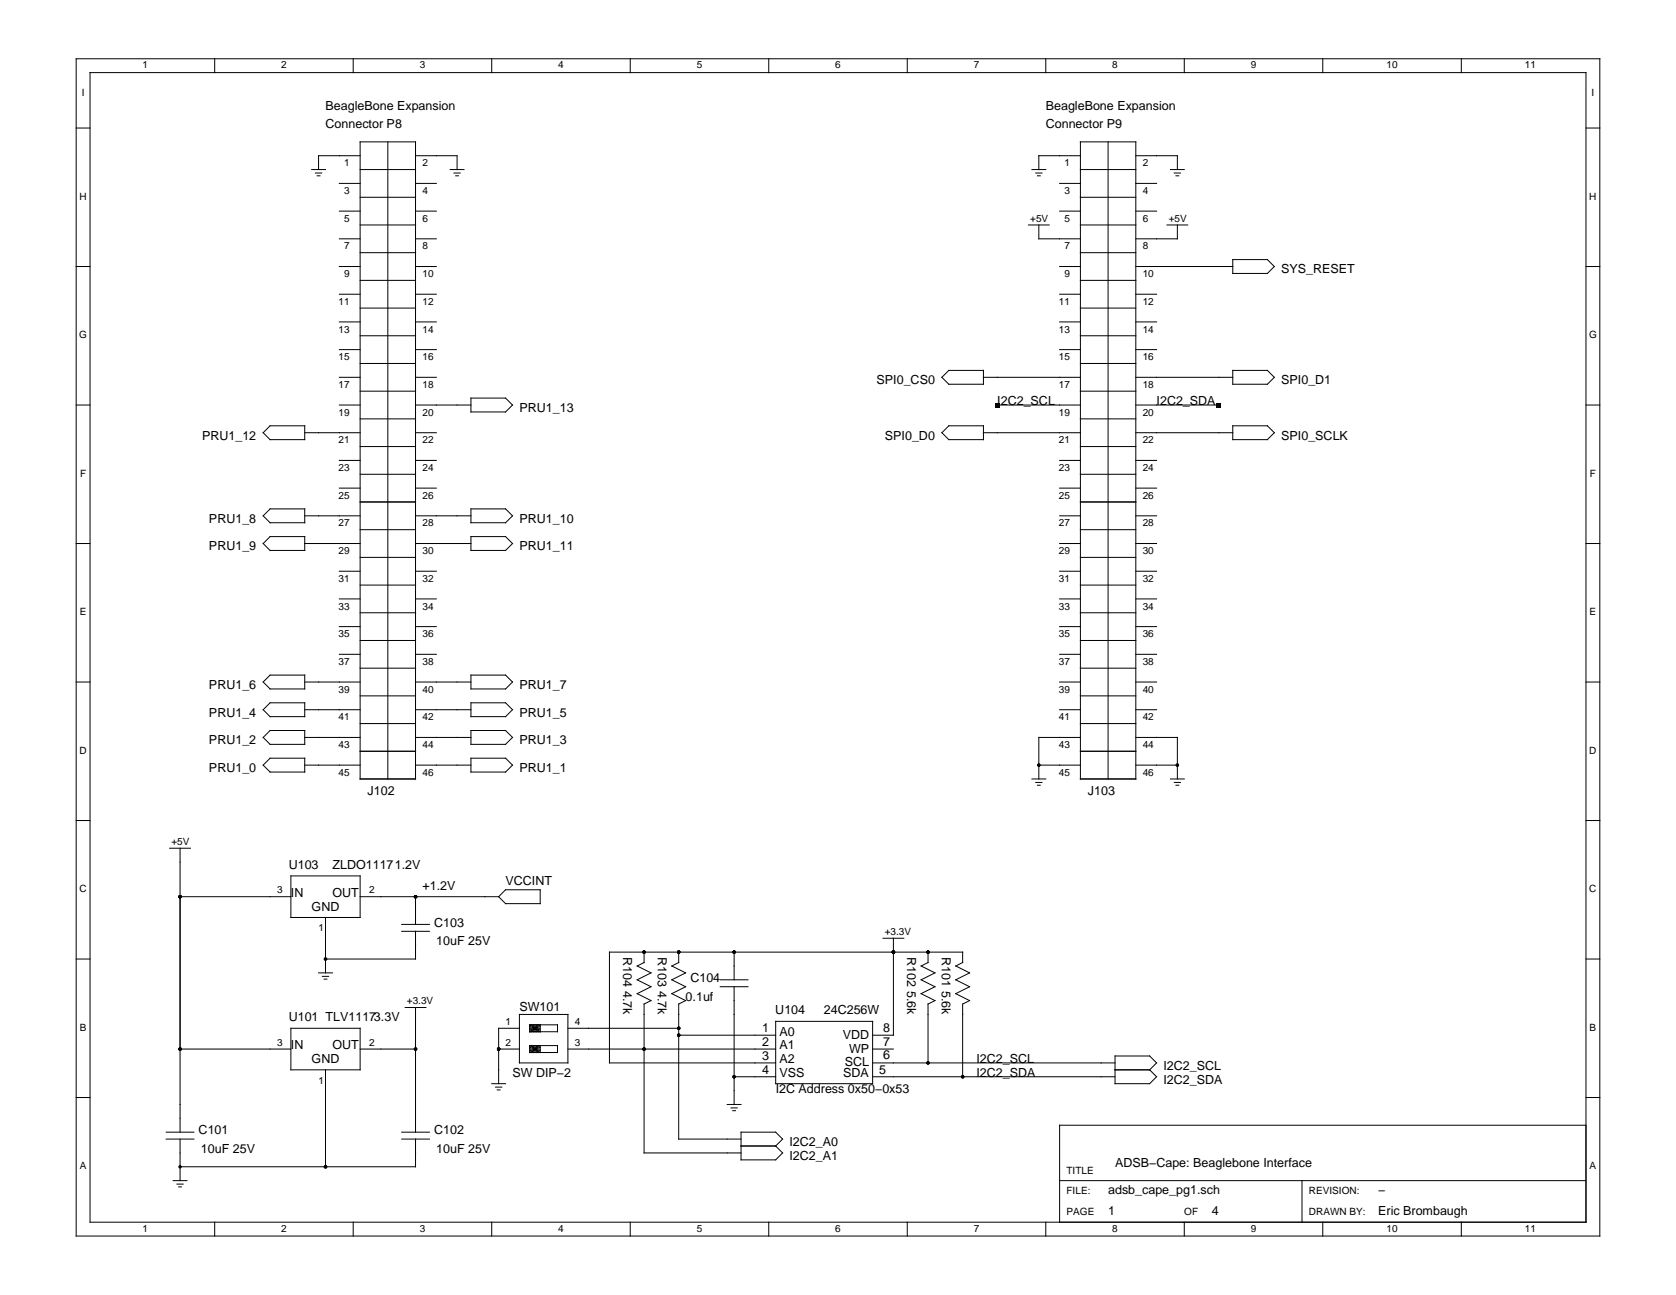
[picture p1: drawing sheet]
<svg xmlns="http://www.w3.org/2000/svg" width="279mm" height="216mm" viewBox="0 0 279 216" stroke-linecap="round" stroke-linejoin="round" font-family="sans-serif">
<g fill="none" stroke="#000" stroke-width=".17">
<path d="M12.7 9.8h254v196.3h-254zM15 12.1h249.4v191.7h-249.4zM35.8 9.8v2.3M58.9 9.8v2.3M82 9.8v2.3M105.1 9.8v2.3M128.2 9.8v2.3M151.2 9.8v2.3M174.3 9.8v2.3M197.4 9.8v2.3M220.5 9.8v2.3M243.6 9.8v2.3"/>
<path d="M12.7 21.3h2.3M52 28.3h2.3M52.6 28.8h1M52.9 29.3h.4M56.6 39.8h3.4M56.6 35.2h3.4M56.6 30.6h3.4M60 23.7h9.3v106.2h-9.3zM60 37.5h9.3M60 32.9h9.3M60 28.3h9.3M60 26h-6.9v2.3"/>
<path d="M64.7 23.7v106.2M69.3 39.8h3.4M69.3 35.2h3.4M69.3 30.6h3.4M69.3 26h6.9v2.3M75 28.3h2.4M75.7 28.8h1M76 29.3h.4M171.5 37.5h3.4M172 28.3h2.3M172.7 28.8h1M173 29.3h.4"/>
<path d="M173.2 37.5v2.3h6.9M176.6 35.2h3.5M176.6 30.6h3.5M180.1 26h-6.9v2.3M180.1 37.5h9.2M180.1 23.7h9.2v106.2h-9.2zM180.1 32.9h9.2M180.1 28.3h9.2M184.7 23.7v106.2M189.3 35.2h3.5M189.3 30.6h3.5M189.3 26h7v2.3"/>
<path d="M194.5 37.5h3.5M195.1 28.3h2.3M195.8 28.8h1M196 29.3h.5M196.3 37.5v2.3h-7M264.4 21.3h2.3M12.7 44.4h2.3M56.6 44.4h3.4M56.6 58.3h3.4M56.6 53.7h3.4M56.6 49.1h3.4M60 56h9.3"/>
<path d="M60 46.7h9.3M60 42.1h9.3M60 51.4h9.3M69.3 44.4h3.4M69.3 58.3h3.4M69.3 53.7h3.4M69.3 49.1h3.4M176.6 44.4h3.5M176.6 58.3h3.5M176.6 53.7h3.5M176.6 49.1h3.5M180.1 56h9.2"/>
<path d="M180.1 46.7h9.2M180.1 42.1h9.2M180.1 51.4h9.2M189.3 44.4h16.2M189.3 58.3h3.5M189.3 53.7h3.5M189.3 49.1h3.5M205.5 43.3h5.8l1.1 1.1-1.1 1.2h-5.8zM264.4 44.4h2.3M12.7 67.5h2.3M45 71h5.8v2.3h-5.8l-1.1-1.2zM50.8 72.1h9.2"/>
<path d="M56.6 67.5h3.4M56.6 76.8h3.4M56.6 62.9h3.4M60 74.5h9.3M60 79.1h9.3M60 69.8h9.3M60 60.6h9.3M60 65.2h9.3M69.3 67.5h9.2M69.3 76.8h3.4M69.3 72.1h3.4M69.3 62.9h3.4"/>
<path d="M78.5 66.4h5.8l1.1 1.1-1.1 1.2h-5.8zM158.2 61.8h5.7v2.3h-5.7l-1.2-1.2zM158.2 71h5.7v2.3h-5.7l-1.2-1.2zM163.9 72.1h16.2M163.9 62.9h16.2M166.3 67.5h13.8M176.6 76.8h3.5M180.1 74.5h9.2M180.1 79.1h9.2M180.1 69.8h9.2M180.1 60.6h9.2M180.1 65.2h9.2"/>
<path d="M189.3 67.5h13.9M189.3 76.8h3.5M189.3 72.1h16.2M189.3 62.9h16.2M205.5 61.8h5.8l1.1 1.1-1.1 1.2h-5.8zM205.5 71h5.8l1.1 1.1-1.1 1.2h-5.8zM264.4 67.5h2.3M12.7 90.6h2.3M45 84.8h5.8v2.4h-5.8l-1.1-1.2zM45 89.5h5.8v2.3h-5.8l-1.1-1.2zM50.8 90.6h9.2M50.8 86h9.2"/>
<path d="M56.6 99.9h3.4M56.6 95.2h3.4M56.6 81.4h3.4M60 97.5h9.3M60 92.9h9.3M60 83.7h9.3M60 88.3h9.3M69.3 90.6h9.2M69.3 99.9h3.4M69.3 95.2h3.4M69.3 86h9.2M69.3 81.4h3.4"/>
<path d="M78.5 84.8h5.8l1.1 1.2-1.1 1.2h-5.8zM78.5 89.5h5.8l1.1 1.1-1.1 1.2h-5.8zM176.6 90.6h3.5M176.6 99.9h3.5M176.6 95.2h3.5M176.6 86h3.5M176.6 81.4h3.5M180.1 97.5h9.2M180.1 92.9h9.2M180.1 83.7h9.2M180.1 88.3h9.2M189.3 90.6h3.5"/>
<path d="M189.3 99.9h3.5M189.3 95.2h3.5M189.3 86h3.5M189.3 81.4h3.5M264.4 90.6h2.3M12.7 113.7h2.3M45 112.6h5.8v2.3h-5.8l-1.1-1.2zM45 117.2h5.8v2.3h-5.8l-1.1-1.2zM50.8 113.7h9.2M50.8 118.3h9.2M56.6 109.1h3.4M56.6 104.5h3.4"/>
<path d="M60 116h9.3M60 111.4h9.3M60 102.2h9.3M60 106.8h9.3M69.3 113.7h9.2M69.3 118.3h9.2M69.3 109.1h3.4M69.3 104.5h3.4M78.5 112.6h5.8l1.1 1.1-1.1 1.2h-5.8zM78.5 117.2h5.8l1.1 1.1-1.1 1.2h-5.8zM176.6 113.7h3.5M176.6 118.3h3.5"/>
<path d="M176.6 109.1h3.5M176.6 104.5h3.5M180.1 116h9.2M180.1 111.4h9.2M180.1 102.2h9.2M180.1 106.8h9.2M189.3 113.7h3.5M189.3 118.3h3.5M189.3 109.1h3.5M189.3 104.5h3.5M264.4 113.7h2.3M12.7 136.8h2.3"/>
<path d="M45 121.8h5.8v2.3h-5.8l-1.1-1.2zM45 126.4h5.8v2.3h-5.8l-1.1-1.1zM50.8 127.6h9.2M50.8 122.9h9.2M60 125.3h9.3M60 120.6h9.3M69.3 127.6h9.2M69.3 122.9h9.2M78.5 126.4h5.8l1.1 1.2-1.1 1.1h-5.8zM78.5 121.8h5.8l1.1 1.1-1.1 1.2h-5.8zM172 129.9h2.3M172.7 130.4h1"/>
<path d="M173 130.9h.4M173.2 127.6h6.9M180.1 122.9h-6.9v7M180.1 125.3h9.2M180.1 120.6h9.2M189.3 127.6h7M189.3 122.9h7v7M195.1 129.9h2.3M195.8 130.4h1M196 130.9h.5M264.4 136.8h2.3M12.7 159.9h2.3"/>
<path d="M28.3 141.4h3.5M30 141.4v47.4M30 149.5h18.5M48.5 146h11.5v7h-11.5zM54.3 153v9.2M60 149.5h23.1M67 154.1h4.6M67 155.3h4.6M69.3 155.3v4.6h-15M69.3 149.5v4.6M84.3 148.3h5.8v2.4h-5.8l-1.2-1.2zM107.4 158.7v1.8"/>
<path d="M113.1 158.7v1.8M122.4 158.7v4.7M147.2 156.4h3.5M148.9 156.4v16.2h-3.4M154.7 158.7v1.8M264.4 159.9h2.3M30 174.9h18.5M48.5 171.4h11.5v7h-11.5zM53.1 162.2h2.3M53.7 162.8h1.1M54 163.2h.5M54.3 178.4v16.1"/>
<path d="M60 174.9h9.3M67.5 168h3.5M69.3 168v20.8M83.1 174.9h3.5M86.6 171.4h-3.5v9.3M86.6 169.1h8.1v8.1h-8.1zM88.3 174.9h1.8M88.3 170.9l1.8 1.1v-1.1l-1.8 1.1M88.3 174.3l1.8 1.2v-1.2l-1.8 1.2M88.3 171.4h1.8M88.3 174.6l1.8 .6M88.3 174.3h4.6v1.2h-4.6"/>
<path d="M88.3 170.9v1.1M88.3 174.3v1.2M88.3 170.9h4.6v1.1h-4.6M88.3 171.1l1.8 .6M88.6 174.3l1.2 1.2M88.6 170.9l1.2 1.1M88.9 174.3l.6 1.2M88.9 170.9l.6 1.1M89.2 170.9v1.1M89.2 174.3v1.2M89.5 174.3l-.6 1.2M89.5 170.9l-.6 1.1"/>
<path d="M89.8 174.3l-1.2 1.2M89.8 170.9l-1.2 1.1M90.1 174.6l-1.8 .6M90.1 171.1l-1.8 .6M94.7 174.9h34.6M94.7 171.4h18.4M107.4 160.5l-1.2 .6 2.3 1.1-2.3 1.2 2.3 1.1-2.3 1.2 2.3 1.1-1.1 .6v24.8h16.1M113.1 172.6h16.2M113.1 160.5l-1.1 .6 2.3 1.1-2.3 1.2 2.3 1.1-2.3 1.2 2.3 1.1-1.2 .6v22.5h10.4M120.1 164.5h4.6M120.1 163.4h4.6M122.4 179.5h6.9"/>
<path d="M122.4 164.5v19.6M129.3 170.3h16.2v10.4h-16.2zM145.5 174.9h3.4M145.5 177.2h40.4M145.5 179.5h40.4M154.7 160.5l-1.1 .5 2.3 1.2-2.3 1.2 2.3 1.1-2.3 1.2 2.3 1.1-1.2 .6v9.8M160.5 160.5v-1.8h-58.9v18.5h27.7M160.5 160.5l-1.2 .5 2.3 1.2-2.3 1.2 2.3 1.1-2.3 1.2 2.3 1.1-1.1 .6v12.1M185.9 178.4h5.8M185.9 176.1h5.8l1.1 1.1-1.1 1.2 1.1 1.1-1.1 1.2h-5.8zM12.7 183h2.3M27.7 188.8h4.6"/>
<path d="M27.7 189.9h4.6M28.9 196.8h2.3M29.5 197.4h1M29.8 197.9h.4M30 189.9v6.9M67 188.8h4.6M67 189.9h4.6M69.3 189.9v4.6h-39.3M82 180.7h2.3M82.6 181.2h1M82.9 181.7h.5M121.2 184.1h2.3"/>
<path d="M121.9 184.7h1M122.2 185.2h.4M123.5 188.8h5.8l1.2 1.1-1.2 1.2 1.2 1.1-1.2 1.2h-5.8zM123.5 191.1h5.8M176.6 196.8h87.8M217.1 196.8v7M264.4 187.6h-87.8v16.2M264.4 183h2.3M35.8 203.8v2.3M58.9 203.8v2.3M82 203.8v2.3M105.1 203.8v2.3"/>
<path d="M128.2 203.8v2.3M151.2 203.8v2.3M174.3 203.8v2.3M197.4 203.8v2.3M220.5 203.8v2.3M243.6 203.8v2.3"/>
</g>
<g fill="#000">
<path d="M165.9 67.2h.7v.7h-.7zM202.9 67.2h.6v.7h-.6z"/>
<circle cx="173.2" cy="127.6" r=".29"/>
<circle cx="196.3" cy="127.6" r=".29"/>
<circle cx="30" cy="149.5" r=".29"/>
<circle cx="54.3" cy="159.9" r=".29"/>
<circle cx="69.3" cy="149.5" r=".29"/>
<circle cx="107.4" cy="158.7" r=".29"/>
<circle cx="113.1" cy="158.7" r=".29"/>
<circle cx="122.4" cy="158.7" r=".29"/>
<circle cx="148.9" cy="158.7" r=".29"/>
<circle cx="154.7" cy="158.7" r=".29"/>
<circle cx="30" cy="174.9" r=".29"/>
<circle cx="69.3" cy="174.9" r=".29"/>
<circle cx="83.1" cy="174.9" r=".29"/>
<circle cx="107.4" cy="174.9" r=".29"/>
<circle cx="113.1" cy="171.4" r=".29"/>
<circle cx="113.1" cy="172.6" r=".29"/>
<circle cx="122.4" cy="179.5" r=".29"/>
<circle cx="154.7" cy="177.2" r=".29"/>
<circle cx="160.5" cy="179.5" r=".29"/>
<circle cx="30" cy="194.5" r=".29"/>
<circle cx="54.3" cy="194.5" r=".29"/>
</g>
<g font-size="2.1">
<text x="54.3" y="18.3">BeagleBone Expansion</text>
<text x="54.3" y="21.3">Connector P8</text>
<text x="174.3" y="18.3">BeagleBone Expansion</text>
<text x="174.3" y="21.3">Connector P9</text>
<text x="213.6" y="45.6">SYS_RESET</text>
<text x="146.1" y="64.1">SPI0_CS0</text>
<text x="213.6" y="64.1">SPI0_D1</text>
<text x="86.6" y="68.7">PRU1_13</text>
<text x="166.3" y="67.5">I2C2_SCL</text>
<text x="192.8" y="67.5">I2C2_SDA</text>
<text x="33.7" y="73.3">PRU1_12</text>
<text x="147.5" y="73.3">SPI0_D0</text>
<text x="213.6" y="73.3">SPI0_SCLK</text>
<text x="34.8" y="87.2">PRU1_8</text>
<text x="86.6" y="87.2">PRU1_10</text>
<text x="34.8" y="91.8">PRU1_9</text>
<text x="86.6" y="91.8">PRU1_11</text>
<text x="34.8" y="119.5">PRU1_4</text>
<text x="34.8" y="114.9">PRU1_6</text>
<text x="86.6" y="119.5">PRU1_5</text>
<text x="86.6" y="114.9">PRU1_7</text>
<text x="34.8" y="124.1">PRU1_2</text>
<text x="86.6" y="124.1">PRU1_3</text>
<text x="34.8" y="128.7">PRU1_0</text>
<text x="86.6" y="128.7">PRU1_1</text>
<text x="61.3" y="132.5">J102</text>
<text x="181.4" y="132.5">J103</text>
<text x="48.1" y="144.9">U103</text>
<text x="48.5" y="149.5">IN</text>
<text x="55.4" y="149.5">OUT</text>
<text x="55.4" y="144.9">ZLDO11171.2V</text>
<text x="70.4" y="148.3">+1.2V</text>
<text x="84.3" y="147.6">VCCINT</text>
<text x="52" y="151.8">GND</text>
<text x="72.4" y="154.5">C103</text>
<text x="72.7" y="157.6">10uF 25V</text>
<text x="103.9" y="159.5" transform="rotate(90 103.9 159.5)">R104 4.7k</text>
<text x="109.7" y="159.5" transform="rotate(90 109.7 159.5)">R103 4.7k</text>
<text x="151.2" y="159.5" transform="rotate(90 151.2 159.5)">R102 5.6k</text>
<text x="157" y="159.5" transform="rotate(90 157 159.5)">R101 5.6k</text>
<text x="114.3" y="166.8">0.1uf</text>
<text x="115.1" y="163.7">C104</text>
<text x="48.1" y="170.3">U101 TLV11173.3V</text>
<text x="86.6" y="168.5">SW101</text>
<text x="127.1" y="172.1">1</text>
<text x="129.3" y="169.1">U104</text>
<text x="129.9" y="172.6">A0</text>
<text x="137.3" y="169.1">24C256W</text>
<text x="140.5" y="173.2">VDD</text>
<text x="147.2" y="172">8</text>
<text x="48.5" y="174.9">IN</text>
<text x="52" y="177.2">GND</text>
<text x="55.4" y="174.9">OUT</text>
<text x="85.4" y="179.5">SW DIP−2</text>
<text x="127.1" y="174.4">2</text>
<text x="127.1" y="176.7">3</text>
<text x="127.1" y="179">4</text>
<text x="129.9" y="175">A1</text>
<text x="129.9" y="177.3">A2</text>
<text x="129.9" y="179.6">VSS</text>
<text x="140.6" y="179.6">SDA</text>
<text x="140.8" y="177.8">SCL</text>
<text x="141.5" y="175.5">WP</text>
<text x="146.6" y="179">5</text>
<text x="147.2" y="176.6">6</text>
<text x="147.2" y="174.3">7</text>
<text x="162.8" y="177.2">I2C2_SCL</text>
<text x="162.8" y="179.5">I2C2_SDA</text>
<text x="194" y="178.4">I2C2_SCL</text>
<text x="129.3" y="182.3">I2C Address 0x50−0x53</text>
<text x="194" y="180.7">I2C2_SDA</text>
<text x="33.1" y="189.1">C101</text>
<text x="72.4" y="189.1">C102</text>
<text x="131.6" y="191.1">I2C2_A0</text>
<text x="33.5" y="192.2">10uF 25V</text>
<text x="72.7" y="192.2">10uF 25V</text>
<text x="131.6" y="193.4">I2C2_A1</text>
<text x="185.9" y="194.5">ADSB−Cape: Beaglebone Interface</text>
<text x="184.7" y="199.1">adsb_cape_pg1.sch</text>
<text x="184.7" y="202.6">1</text>
<text x="202" y="202.6">4</text>
<text x="229.8" y="202.6">Eric Brombaugh</text>
<text x="229.8" y="199.1">−</text>
</g>
<g font-size="1.7">
<text x="23.8" y="11.4">1</text>
<text x="46.9" y="11.4">2</text>
<text x="70" y="11.4">3</text>
<text x="93.1" y="11.4">4</text>
<text x="116.1" y="11.4">5</text>
<text x="139.2" y="11.4">6</text>
<text x="162.3" y="11.4">7</text>
<text x="185.4" y="11.4">8</text>
<text x="208.5" y="11.4">9</text>
<text x="231.1" y="11.4">10</text>
<text x="254.2" y="11.4">11</text>
<text x="13.6" y="16">I</text>
<text x="265.3" y="16">I</text>
<text x="57.4" y="27.7">1</text>
<text x="70.4" y="27.7">2</text>
<text x="177.5" y="27.7">1</text>
<text x="190.5" y="27.7">2</text>
<text x="13.3" y="33.3">H</text>
<text x="57.4" y="32.3">3</text>
<text x="70.4" y="32.3">4</text>
<text x="177.5" y="32.3">3</text>
<text x="190.5" y="32.3">4</text>
<text x="264.9" y="33.3">H</text>
<text x="57.4" y="41.6">7</text>
<text x="57.4" y="37">5</text>
<text x="70.4" y="41.6">8</text>
<text x="70.4" y="37">6</text>
<text x="171.7" y="36.9">+5V</text>
<text x="177.5" y="41.6">7</text>
<text x="177.5" y="37">5</text>
<text x="190.5" y="41.6">8</text>
<text x="190.5" y="37">6</text>
<text x="194.8" y="36.9">+5V</text>
<text x="57.4" y="46.2">9</text>
<text x="70.4" y="46.2">10</text>
<text x="177.5" y="46.2">9</text>
<text x="190.5" y="46.2">10</text>
<text x="56.5" y="50.8">11</text>
<text x="70.4" y="50.8">12</text>
<text x="176.5" y="50.8">11</text>
<text x="190.5" y="50.8">12</text>
<text x="13.2" y="56.4">G</text>
<text x="56.5" y="55.4">13</text>
<text x="70.4" y="55.4">14</text>
<text x="176.5" y="55.4">13</text>
<text x="190.5" y="55.4">14</text>
<text x="264.9" y="56.4">G</text>
<text x="56.5" y="64.7">17</text>
<text x="56.5" y="60.1">15</text>
<text x="70.4" y="64.7">18</text>
<text x="70.4" y="60.1">16</text>
<text x="176.5" y="64.7">17</text>
<text x="176.5" y="60.1">15</text>
<text x="190.5" y="64.7">18</text>
<text x="190.5" y="60.1">16</text>
<text x="56.5" y="69.3">19</text>
<text x="70.4" y="69.3">20</text>
<text x="176.5" y="69.3">19</text>
<text x="190.5" y="69.3">20</text>
<text x="56.5" y="73.9">21</text>
<text x="70.4" y="73.9">22</text>
<text x="176.5" y="73.9">21</text>
<text x="190.5" y="73.9">22</text>
<text x="13.3" y="79.5">F</text>
<text x="56.5" y="83.1">25</text>
<text x="56.5" y="78.5">23</text>
<text x="70.4" y="83.1">26</text>
<text x="70.4" y="78.5">24</text>
<text x="176.5" y="83.1">25</text>
<text x="176.5" y="78.5">23</text>
<text x="190.5" y="83.1">26</text>
<text x="190.5" y="78.5">24</text>
<text x="265" y="79.5">F</text>
<text x="56.5" y="87.8">27</text>
<text x="70.4" y="87.8">28</text>
<text x="176.5" y="87.8">27</text>
<text x="190.5" y="87.8">28</text>
<text x="56.5" y="92.4">29</text>
<text x="70.4" y="92.4">30</text>
<text x="176.5" y="92.4">29</text>
<text x="190.5" y="92.4">30</text>
<text x="56.5" y="101.6">33</text>
<text x="56.5" y="97">31</text>
<text x="70.4" y="101.6">34</text>
<text x="70.4" y="97">32</text>
<text x="176.5" y="101.6">33</text>
<text x="176.5" y="97">31</text>
<text x="190.5" y="101.6">34</text>
<text x="190.5" y="97">32</text>
<text x="13.3" y="102.6">E</text>
<text x="56.5" y="106.2">35</text>
<text x="70.4" y="106.2">36</text>
<text x="176.5" y="106.2">35</text>
<text x="190.5" y="106.2">36</text>
<text x="265" y="102.6">E</text>
<text x="56.5" y="110.9">37</text>
<text x="70.4" y="110.9">38</text>
<text x="176.5" y="110.9">37</text>
<text x="190.5" y="110.9">38</text>
<text x="56.5" y="115.5">39</text>
<text x="70.4" y="115.5">40</text>
<text x="176.5" y="115.5">39</text>
<text x="190.5" y="115.5">40</text>
<text x="13.3" y="125.7">D</text>
<text x="56.5" y="124.7">43</text>
<text x="56.5" y="120.1">41</text>
<text x="70.4" y="124.7">44</text>
<text x="70.4" y="120.1">42</text>
<text x="176.5" y="124.7">43</text>
<text x="176.5" y="120.1">41</text>
<text x="190.5" y="124.7">44</text>
<text x="190.5" y="120.1">42</text>
<text x="264.9" y="125.7">D</text>
<text x="56.5" y="129.3">45</text>
<text x="70.4" y="129.3">46</text>
<text x="176.5" y="129.3">45</text>
<text x="190.5" y="129.3">46</text>
<text x="28.6" y="140.8">+5V</text>
<text x="13.3" y="148.8">C</text>
<text x="46.2" y="148.9">3</text>
<text x="61.5" y="148.9">2</text>
<text x="264.9" y="148.8">C</text>
<text x="53.1" y="155.3">1</text>
<text x="147.5" y="155.8">+3.3V</text>
<text x="67.8" y="167.4">+3.3V</text>
<text x="13.3" y="171.9">B</text>
<text x="84.3" y="170.9">1</text>
<text x="95.8" y="170.9">4</text>
<text x="265" y="171.9">B</text>
<text x="46.2" y="174.3">3</text>
<text x="61.5" y="174.3">2</text>
<text x="84.3" y="174.3">2</text>
<text x="95.8" y="174.3">3</text>
<text x="53.1" y="180.7">1</text>
<text x="13.3" y="195">A</text>
<text x="177.8" y="195.7">TITLE</text>
<text x="265" y="195">A</text>
<text x="177.8" y="199.1">FILE:</text>
<text x="177.8" y="202.6">PAGE</text>
<text x="197.4" y="202.6">OF</text>
<text x="218.2" y="199.1">REVISION:</text>
<text x="218.2" y="202.6">DRAWN BY:</text>
<text x="23.8" y="205.3">1</text>
<text x="46.9" y="205.3">2</text>
<text x="70" y="205.3">3</text>
<text x="93.1" y="205.3">4</text>
<text x="116.1" y="205.3">5</text>
<text x="139.2" y="205.3">6</text>
<text x="162.3" y="205.3">7</text>
<text x="185.4" y="205.3">8</text>
<text x="208.5" y="205.3">9</text>
<text x="231.1" y="205.3">10</text>
<text x="254.2" y="205.3">11</text>
</g>
</svg>
